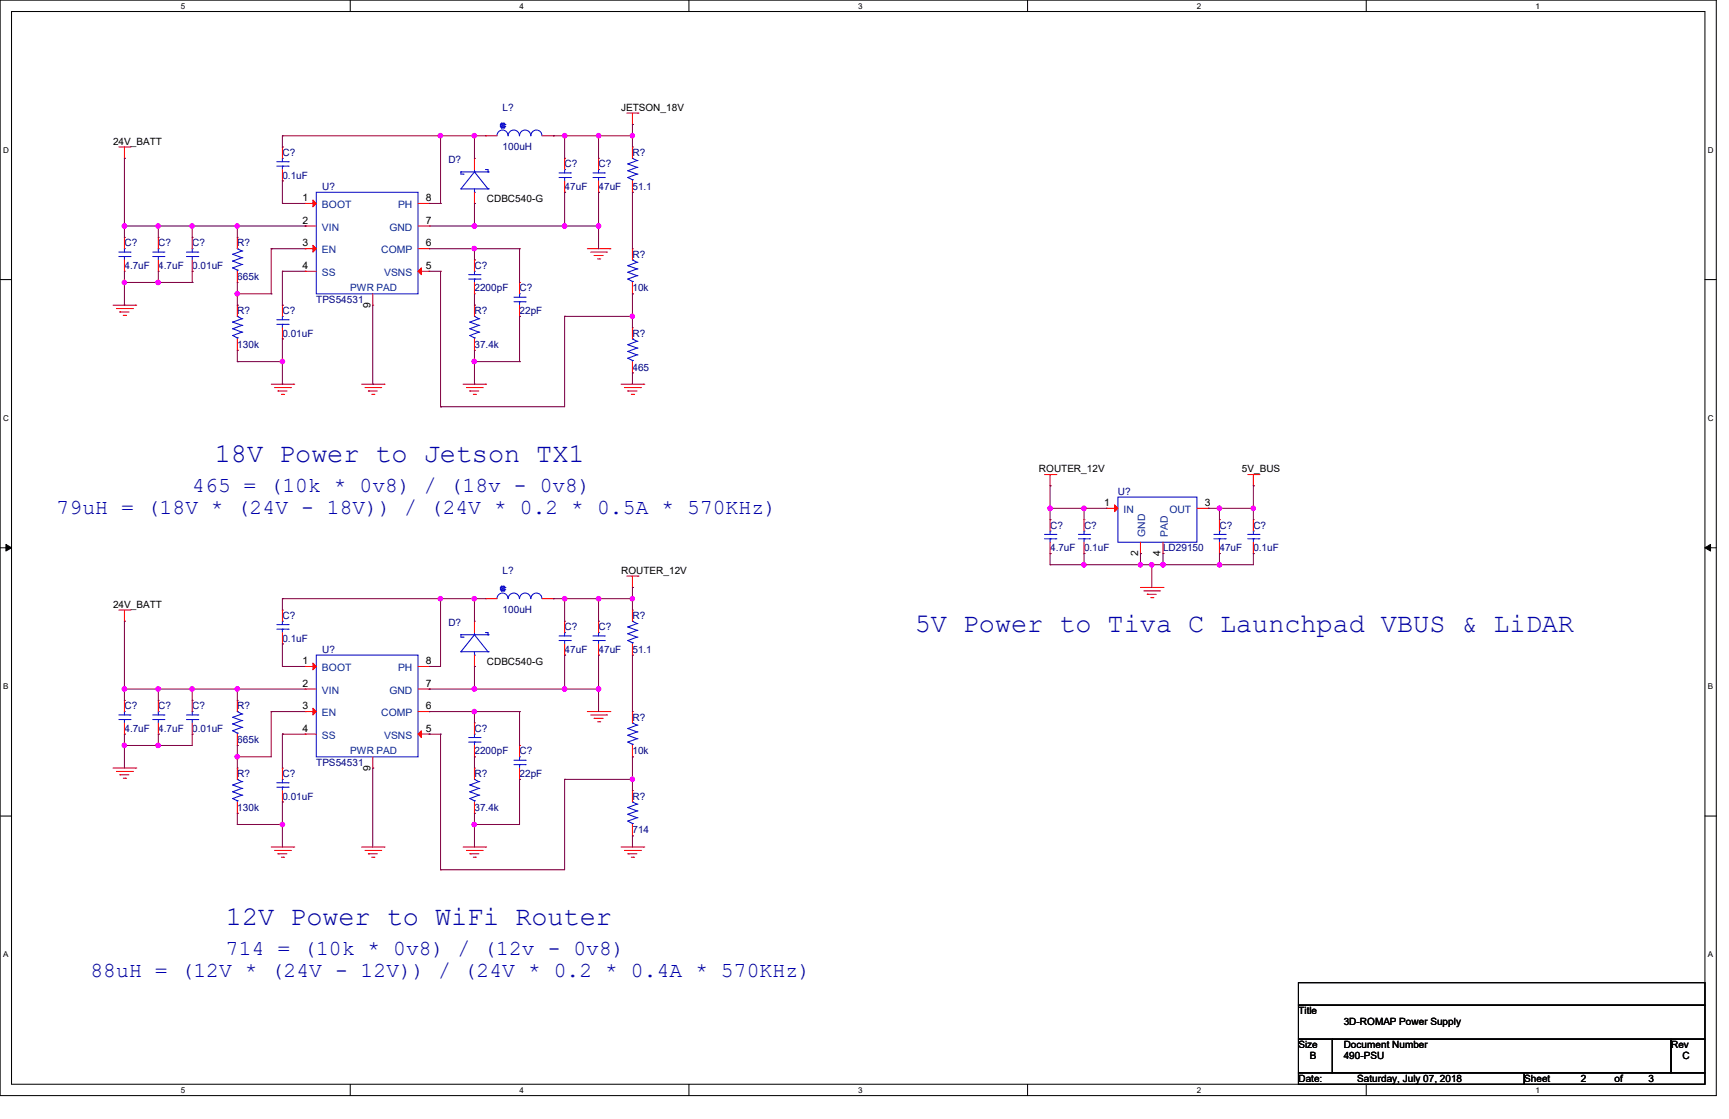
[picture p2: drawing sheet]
<svg xmlns="http://www.w3.org/2000/svg" width="432mm" height="279mm" viewBox="0 0 432 279" stroke-linecap="round" stroke-linejoin="round" font-family="sans-serif">
<path d="M0 0h428.6v273.6h-428.6zM2.9 2.9h422.9v267.8h-422.9z" fill="none" stroke="#000" stroke-width=".25"/>
<g fill="#fff">
<path d="M45.2 .4h1.1v2.2h-1.1z"/>
<path d="M45.2 271.1h1.1v2.2h-1.1z"/>
</g>
<path d="M87.5 0v2.9M87.5 270.7v2.9" fill="none" stroke="#000" stroke-width=".25"/>
<g fill="#fff">
<path d="M129.8 .4h1.1v2.2h-1.1z"/>
<path d="M129.8 271.1h1.1v2.2h-1.1z"/>
</g>
<path d="M172 0v2.9M172 270.7v2.9" fill="none" stroke="#000" stroke-width=".25"/>
<g fill="#fff">
<path d="M214.3 .4h1.1v2.2h-1.1z"/>
<path d="M214.3 271.1h1.1v2.2h-1.1z"/>
</g>
<path d="M256.6 0v2.9M256.6 270.7v2.9" fill="none" stroke="#000" stroke-width=".25"/>
<g fill="#fff">
<path d="M298.9 .4h1.1v2.2h-1.1z"/>
<path d="M298.9 271.1h1.1v2.2h-1.1z"/>
</g>
<path d="M341.2 0v2.9M341.2 270.7v2.9" fill="none" stroke="#000" stroke-width=".25"/>
<g fill="#fff">
<path d="M383.5 .4h1.1v2.2h-1.1z"/>
<path d="M383.5 271.1h1.1v2.2h-1.1z"/>
<path d="M.8 36.3h1.4v2.3h-1.4z"/>
<path d="M426.5 36.3h1.4v2.3h-1.4z"/>
<path d="M.8 103.3h1.4v2.2h-1.4z"/>
<path d="M426.5 103.3h1.4v2.2h-1.4z"/>
</g>
<path d="M0 69.8h2.9M425.8 69.8h2.8" fill="none" stroke="#000" stroke-width=".25"/>
<g fill="#fff">
<path d="M.8 170.2h1.3v2.3h-1.3z"/>
<path d="M426.5 170.2h1.3v2.3h-1.3z"/>
</g>
<path d="M0 136.8h2.9M425.8 136.8h2.8" fill="none" stroke="#000" stroke-width=".25"/>
<path d="M1.5 135.9l1.4 .9-1.4 .8zM425.8 136.8l1.4-.9v1.7z" fill="#000" stroke="#000" stroke-width=".25"/>
<g fill="#fff">
<path d="M.8 237.2h1.3v2.2h-1.3z"/>
<path d="M426.5 237.2h1.3v2.2h-1.3z"/>
</g>
<path d="M0 203.8h2.9M425.8 203.8h2.8M324.3 245.4h101.5v5.6h-101.5zM324.3 251h101.5v8.5h-101.5zM324.3 259.5h8.4v8.4h-8.4zM332.7 259.5h84.6v8.4h-84.6zM417.3 259.5h8.5v8.4h-8.5zM324.3 267.9h56.4v2.8h-56.4zM380.7 267.9h45.1v2.8h-45.1z" fill="none" stroke="#000" stroke-width=".25"/>
<g fill="none" stroke="#f00" stroke-width=".25">
<path d="M29.7 36.7h2.8M31.1 39.5h.1M31.1 36.7v2.8M32.5 36.7h.1M70.5 36.7h.1M70.5 36.7v2.8M118.5 39.5h.1M118.5 39.5v2.8M121.3 33.9h.1M121.3 33.9h2.8M135.4 33.9h2.8M138.2 33.9h.1"/>
<path d="M141 39.5h.1M141 39.5v2.8M149.5 39.5h.1M149.5 39.5v2.8M156.5 28.2h2.8M157.9 31.1h.1M157.9 36.7h.1M157.9 28.2v2.9M157.9 36.7v2.8M159.3 28.2h.1M31.1 59.3h.1M31.1 59.3v2.8"/>
<path d="M39.5 59.3h.1M39.5 59.3v2.8M48 59.3h.1M48 59.3v2.8M59.3 59.3h.1M59.3 59.3v2.8M70.5 45.2h.1M70.5 42.3v2.9M76.2 50.8h.1M76.2 56.4h.1M76.2 50.8h2.8M76.2 56.4h2.8"/>
<path d="M104.4 50.8h2.8M104.4 56.4h2.8M107.2 56.4h.1M107.2 50.8h.1M118.5 50.8h.1M118.5 48v2.8M141 48h.1M141 45.2v2.8M149.5 48h.1M149.5 45.2v2.8M157.9 48h.1M157.9 45.2v2.8"/>
<path d="M28.2 76.2h5.7M29.1 77h4M29.9 77.9h.1M29.9 77.9h2.3M30.8 78.7h.6M31.1 67.7h.1M31.1 64.9v2.8M31.4 78.7h.1M33.1 77h.1M33.9 76.2h.1M39.5 67.7h.1M39.5 64.9v2.8"/>
<path d="M48 67.7h.1M48 64.9v2.8M59.3 76.2h.1M59.3 70.5h.1M59.3 67.7v2.8M59.3 76.2v2.8M70.5 76.2h.1M70.5 76.2v2.8M76.2 62.1h.1M76.2 67.7h.1M76.2 62.1h2.8M76.2 67.7h2.8"/>
<path d="M93.1 76.2h.1M93.1 73.4v2.8M104.4 62.1h2.8M104.4 67.7h2.8M107.2 67.7h.1M107.2 62.1h.1M118.5 76.2h.1M118.5 73.4h.1M118.5 64.9h.1M118.5 64.9v2.8M118.5 70.5v2.9M118.5 76.2v2.8"/>
<path d="M129.8 79h.1M129.8 70.5h.1M129.8 70.5v2.9M129.8 76.2v2.8M146.7 62.1h5.6M147.5 62.9h4M148.4 63.8h.1M148.4 63.8h2.2M149.2 64.6h.6M149.8 64.6h.1M151.5 62.9h.1M152.3 62.1h.1"/>
<path d="M157.9 62.1h.1M157.9 73.4h.1M157.9 62.1v2.8M157.9 70.5v2.9M59.3 87.5h.1M59.3 84.6v2.9M67.7 95.9h5.7M68.6 96.8h3.9M69.4 97.6h.1M69.4 97.6h2.3M70.3 98.5h.5M70.5 84.6h.1"/>
<path d="M70.5 81.8v2.8M70.8 98.5h.1M72.5 96.8h.1M73.4 95.9h.1M90.3 95.9h5.6M91.1 96.8h4M92 97.6h.1M92 97.6h2.2M92.8 98.5h.6M93.4 98.5h.1M95.1 96.8h.1M95.9 95.9h.1"/>
<path d="M115.7 95.9h5.6M116.5 96.8h3.9M117.3 97.6h.1M117.3 97.6h2.3M118.2 98.5h.5M118.5 87.5h.1M118.5 84.6v2.9M118.7 98.5h.1M120.4 96.8h.1M121.3 95.9h.1M155.1 95.9h5.7M156 96.8h3.9"/>
<path d="M156.8 97.6h.1M156.8 97.6h2.3M157.6 98.5h.6M157.9 81.8h.1M157.9 93.1h.1M157.9 81.8v2.8M157.9 90.3v2.8M158.2 98.5h.1M159.9 96.8h.1M160.8 95.9h.1M260.9 118.5h2.8M262.3 118.5v2.8"/>
<path d="M263.7 118.5h.1M311.6 118.5h2.8M313 118.5v2.8M314.4 118.5h.1M262.3 121.3h.1M262.3 138.2h.1M262.3 129.8h.1M262.3 129.8v2.8M262.3 135.4v2.8M270.7 138.2h.1M270.7 129.8h.1M270.7 129.8v2.8"/>
<path d="M270.7 135.4v2.8M276.4 126.9h.1M276.4 126.9h2.8M284.8 138.2h.1M284.8 135.4v2.8M290.4 138.2h.1M290.4 135.4v2.8M298.9 126.9h2.9M301.8 126.9h.1M304.5 138.2h.1M304.5 129.8h.1M304.5 129.8v2.8"/>
<path d="M304.5 135.4v2.8M313 121.3h.1M313 138.2h.1M313 129.8h.1M313 129.8v2.8M313 135.4v2.8M29.7 152.3h2.8M31.1 155.1h.1M31.1 152.3v2.8M32.5 152.3h.1M70.5 152.3h.1M70.5 152.3v2.8"/>
<path d="M70.5 157.9v2.9M118.5 155.1h.1M118.5 155.1v2.8M121.3 149.5h.1M121.3 149.5h2.8M135.4 149.5h2.8M138.2 149.5h.1M141 155.1h.1M141 155.1v2.8M149.5 155.1h.1M149.5 155.1v2.8M156.5 143.8h2.8"/>
<path d="M157.9 146.7h.1M157.9 152.3h.1M157.9 143.8v2.9M157.9 152.3v2.8M159.3 143.8h.1M284.8 146.7h5.6M285.7 147.5h3.9M286.5 148.4h.1M286.5 148.4h2.3M287.4 149.2h.5M287.9 149.2h.1M289.6 147.5h.1"/>
<path d="M290.4 146.7h.1M31.1 174.9h.1M31.1 174.9v2.8M39.5 174.9h.1M39.5 174.9v2.8M48 174.9h.1M48 174.9v2.8M59.3 174.9h.1M59.3 174.9v2.8M70.5 160.8h.1M76.2 166.4h.1M76.2 172h.1"/>
<path d="M76.2 177.7h.1M76.2 177.7h2.8M76.2 166.4h2.8M76.2 172h2.8M104.4 177.7h2.8M104.4 166.4h2.8M104.4 172h2.8M107.2 177.7h.1M107.2 172h.1M107.2 166.4h.1M118.5 166.4h.1M118.5 163.6v2.8"/>
<path d="M141 163.6h.1M141 160.8v2.8M146.7 177.7h5.6M147.5 178.5h4M148.4 179.4h.1M148.4 179.4h2.2M149.5 163.6h.1M149.5 160.8v2.8M151.5 178.5h.1M152.3 177.7h.1M157.9 177.7h.1M157.9 163.6h.1"/>
<path d="M157.9 160.8v2.8M157.9 177.7v2.8M28.2 191.8h5.7M29.1 192.6h4M29.9 193.5h.1M29.9 193.5h2.3M30.8 194.3h.6M31.1 183.3h.1M31.1 180.5v2.8M31.4 194.3h.1M33.1 192.6h.1M33.9 191.8h.1"/>
<path d="M39.5 183.3h.1M39.5 180.5v2.8M48 183.3h.1M48 180.5v2.8M59.3 186.1h.1M59.3 191.8h.1M59.3 183.3v2.8M59.3 191.8v2.8M70.5 191.8h.1M70.5 191.8v2.8M70.5 197.4v2.8M76.2 183.3h.1"/>
<path d="M76.2 183.3h2.8M93.1 191.8h.1M93.1 189v2.8M104.4 183.3h2.8M107.2 183.3h.1M118.5 189h.1M118.5 180.5h.1M118.5 191.8h.1M118.5 180.5v2.8M118.5 186.1v2.9M118.5 191.8v2.8M129.8 194.6h.1"/>
<path d="M129.8 186.1h.1M129.8 186.1v2.9M129.8 191.8v2.8M149.2 180.2h.6M149.8 180.2h.1M157.9 189h.1M157.9 197.4h.1M157.9 186.1v2.9M157.9 197.4v2.8M59.3 203.1h.1M59.3 200.2v2.9M67.7 211.5h5.7"/>
<path d="M68.6 212.3h3.9M69.4 213.2h.1M69.4 213.2h2.3M70.3 214h.5M70.5 200.2h.1M70.8 214h.1M72.5 212.3h.1M73.4 211.5h.1M90.3 211.5h5.6M91.1 212.3h4M92 213.2h.1M92 213.2h2.2"/>
<path d="M92.8 214h.6M93.4 214h.1M95.1 212.3h.1M95.9 211.5h.1M115.7 211.5h5.6M116.5 212.3h3.9M117.3 213.2h.1M117.3 213.2h2.3M118.2 214h.5M118.5 203.1h.1M118.5 200.2v2.9M118.7 214h.1"/>
<path d="M120.4 212.3h.1M121.3 211.5h.1M155.1 211.5h5.7M156 212.3h3.9M156.8 213.2h.1M156.8 213.2h2.3M157.6 214h.6M157.9 208.7h.1M157.9 205.9v2.8M158.2 214h.1M159.9 212.3h.1M160.8 211.5h.1"/>
</g>
<g fill="none" stroke="#00f" stroke-width=".25">
<path d="M70.5 39.5h.1M70.5 39.5v.9M124.1 33.9a1.38 1.38 0 0 1 1.4-1.4 1.38 1.38 0 0 1 1.4 1.4M125 31.6h.1M125 31.1h.1M125 31.6l.2 .3M125 31.1v.5M125 31.1l1.1 .5M125.2 30.8h.1M125.2 31.9h.1M125.2 30.8l-.2 .3M125.2 30.8h.6"/>
<path d="M125.2 30.8l.6 1.1M125.2 31.9h.6M125.8 30.8h.1M125.8 31.9h.1M125.8 30.8l-.6 1.1M125.8 30.8l.3 .3M126.1 31.1h.1M126.1 31.6h.1M126.1 31.1l-1.1 .5M126.1 31.1v.5M126.1 31.6l-.3 .3M126.9 33.9a1.42 1.42 0 0 1 1.4-1.4 1.42 1.42 0 0 1 1.5 1.4 1.4 1.4 0 0 1 1.3-1.4 1.4 1.4 0 0 1 1.4 1.4"/>
<path d="M132.6 33.9a1.38 1.38 0 0 1 1.4-1.4 1.38 1.38 0 0 1 1.3 1.4M157.9 39.5h.1M157.9 39.5l1.2 .6M69.1 41.5h2.9M69.1 40.4h2.9M70.5 41.5h.1M70.5 41.5v.8M72 41.5h.1M72 40.4h.1M79 48h25.4v25.4h-25.4zM115.1 47.2h.1M115.1 42.9h.1"/>
<path d="M115.1 42.9h6.8M115.1 42.9v.6h.6M115.1 47.2h6.8M115.7 43.5h.1M118.5 42.9h.1M118.5 48h.1M118.5 42.9l-3.4 4.3M118.5 42.3v.6M118.5 47.2v.8M118.5 42.9l3.4 4.3M121.3 42.3h.1M121.3 42.3h.6v.6"/>
<path d="M121.9 42.9h.1M121.9 47.2h.1M139.6 44.3h2.9M139.6 43.2h2.9M141 42.3h.1M141 44.3h.1M141 42.3v.9M141 44.3v.9M142.5 44.3h.1M142.5 43.2h.1M148.1 44.3h2.8M148.1 43.2h2.8"/>
<path d="M149.5 42.3h.1M149.5 44.3h.1M149.5 42.3v.9M149.5 44.3v.9M150.9 44.3h.1M150.9 43.2h.1M156.8 44.3h.1M156.8 42.6h.1M156.8 40.9h.1M156.8 44.3l1.1 .6M156.8 42.6l2.3 .9M156.8 40.9l2.3 .9"/>
<path d="M157.9 44.9h.1M157.9 44.9v.3M159.1 43.5h.1M159.1 41.8h.1M159.1 40.1h.1M159.1 43.5l-2.3 .8M159.1 41.8l-2.3 .8M159.1 40.1l-2.3 .8M29.7 64.1h2.8M29.7 62.9h2.8M31.1 62.1h.1M31.1 64.1h.1"/>
<path d="M31.1 62.1v.8M31.1 64.1v.8M32.5 64.1h.1M32.5 62.9h.1M38.1 64.1h2.8M38.1 62.9h2.8M39.5 62.1h.1M39.5 64.1h.1M39.5 62.1v.8M39.5 64.1v.8M40.9 64.1h.1M40.9 62.9h.1"/>
<path d="M46.6 64.1h2.8M46.6 62.9h2.8M48 62.1h.1M48 64.1h.1M48 62.1v.8M48 64.1v.8M49.4 64.1h.1M49.4 62.9h.1M58.1 66.9h.1M58.1 65.2h.1M58.1 63.5h.1M58.1 66.9l1.2 .5"/>
<path d="M58.1 65.2l2.3 .8M58.1 63.5l2.3 .8M59.3 79h.1M59.3 62.1h.1M59.3 67.4h.1M59.3 79l1.1 .6M59.3 67.4v.3M59.3 62.1l1.1 .6M60.4 79.6h.1M60.4 66h.1M60.4 64.3h.1M60.4 62.7h.1"/>
<path d="M60.4 79.6l-2.3 .8M60.4 66l-2.3 .9M60.4 64.3l-2.3 .9M60.4 62.7l-2.3 .8M69.1 79.8h2.9M70.5 79h.1M70.5 79v.8M72 79.8h.1M117.1 69.7h2.8M117.1 68.6h2.8M118.5 79h.1M118.5 67.7h.1"/>
<path d="M118.5 69.7h.1M118.5 67.7v.9M118.5 69.7v.8M118.5 79l1.1 .6M119.6 79.6h.1M119.6 79.6l-2.3 .8M119.9 69.7h.1M119.9 68.6h.1M128.4 75.4h2.7M128.4 74.2h2.7M129.8 73.4h.1M129.8 75.4h.1"/>
<path d="M129.8 73.4v.8M129.8 75.4v.8M131.1 75.4h.1M131.1 74.2h.1M156.8 69.7h.1M156.8 68h.1M156.8 66.3h.1M156.8 69.7l1.1 .6M156.8 68l2.3 .8M156.8 66.3l2.3 .8M157.9 64.9h.1M157.9 70.3h.1"/>
<path d="M157.9 70.3v.2M157.9 64.9l1.2 .6M159.1 68.8h.1M159.1 67.1h.1M159.1 65.5h.1M159.1 68.8l-2.3 .9M159.1 67.1l-2.3 .9M159.1 65.5l-2.3 .8M58.1 83.8h.1M58.1 82.1h.1M58.1 80.4h.1M58.1 83.8l1.2 .6"/>
<path d="M58.1 82.1l2.3 .8M58.1 80.4l2.3 .8M59.3 84.4h.1M59.3 84.4v.2M60.4 82.9h.1M60.4 81.2h.1M60.4 82.9l-2.3 .9M60.4 81.2l-2.3 .9M69.1 81h2.9M70.5 81h.1M70.5 81v.8M72 81h.1"/>
<path d="M117.3 83.8h.1M117.3 82.1h.1M117.3 80.4h.1M117.3 83.8l1.2 .6M117.3 82.1l2.3 .8M117.3 80.4l2.3 .8M118.5 84.4h.1M118.5 84.4v.2M119.6 82.9h.1M119.6 81.2h.1M119.6 82.9l-2.3 .9M119.6 81.2l-2.3 .9"/>
<path d="M156.8 89.5h.1M156.8 87.8h.1M156.8 86.1h.1M156.8 89.5l1.1 .5M156.8 87.8l2.3 .8M156.8 86.1l2.3 .8M157.9 84.6h.1M157.9 90h.1M157.9 90v.3M157.9 84.6l1.2 .6M159.1 88.6h.1M159.1 86.9h.1"/>
<path d="M159.1 85.2h.1M159.1 88.6l-2.3 .9M159.1 86.9l-2.3 .9M159.1 85.2l-2.3 .9M260.9 134.5h2.8M260.9 133.4h2.8M262.3 132.6h.1M262.3 134.5h.1M262.3 132.6v.8M262.3 134.5v.9M263.7 134.5h.1M263.7 133.4h.1"/>
<path d="M269.3 134.5h2.8M269.3 133.4h2.8M270.7 132.6h.1M270.7 134.5h.1M270.7 132.6v.8M270.7 134.5v.9M272.1 134.5h.1M272.1 133.4h.1M279.2 124.1h19.7v11.3h-19.7zM303.1 134.5h2.9M303.1 133.4h2.9M304.5 132.6h.1"/>
<path d="M304.5 134.5h.1M304.5 132.6v.8M304.5 134.5v.9M306 134.5h.1M306 133.4h.1M311.6 134.5h2.8M311.6 133.4h2.8M313 132.6h.1M313 134.5h.1M313 132.6v.8M313 134.5v.9M314.4 134.5h.1"/>
<path d="M314.4 133.4h.1M69.1 157.1h2.9M69.1 156h2.9M70.5 155.1h.1M70.5 157.1h.1M70.5 155.1v.9M70.5 157.1v.8M72 157.1h.1M72 156h.1M115.1 158.5h.1M115.1 158.5v.6h.6M115.1 158.5h6.8"/>
<path d="M115.7 159.1h.1M118.5 158.5h.1M118.5 157.9v.6M118.5 158.5l-3.4 4.2M118.5 158.5l3.4 4.2M121.3 157.9h.1M121.3 157.9h.6v.6M121.9 158.5h.1M124.1 149.5a1.38 1.38 0 0 1 1.4-1.4 1.38 1.38 0 0 1 1.4 1.4M125 147.2h.1M125 146.7h.1M125 146.7v.5"/>
<path d="M125 147.2l.2 .3M125 146.7l1.1 .5M125.2 146.4h.1M125.2 147.5h.1M125.2 146.4l-.2 .3M125.2 146.4h.6M125.2 146.4l.6 1.1M125.2 147.5h.6M125.8 146.4h.1M125.8 147.5h.1M125.8 146.4l-.6 1.1M125.8 146.4l.3 .3"/>
<path d="M126.1 146.7h.1M126.1 147.2h.1M126.1 146.7v.5M126.1 146.7l-1.1 .5M126.1 147.2l-.3 .3M126.9 149.5a1.42 1.42 0 0 1 1.4-1.4 1.42 1.42 0 0 1 1.5 1.4 1.4 1.4 0 0 1 1.3-1.4 1.4 1.4 0 0 1 1.4 1.4M132.6 149.5a1.38 1.38 0 0 1 1.4-1.4 1.38 1.38 0 0 1 1.3 1.4M139.6 159.9h2.9M139.6 158.8h2.9M141 157.9h.1M141 159.9h.1M141 157.9v.9"/>
<path d="M141 159.9v.9M142.5 159.9h.1M142.5 158.8h.1M148.1 159.9h2.8M148.1 158.8h2.8M149.5 157.9h.1M149.5 159.9h.1M149.5 157.9v.9M149.5 159.9v.9M150.9 159.9h.1M150.9 158.8h.1M156.8 159.9h.1"/>
<path d="M156.8 158.2h.1M156.8 156.5h.1M156.8 159.9l1.1 .6M156.8 158.2l2.3 .9M156.8 156.5l2.3 .9M157.9 155.1h.1M157.9 155.1l1.2 .6M159.1 159.1h.1M159.1 157.4h.1M159.1 155.7h.1M159.1 159.1l-2.3 .8M159.1 157.4l-2.3 .8"/>
<path d="M159.1 155.7l-2.3 .8M29.7 179.7h2.8M29.7 178.5h2.8M31.1 177.7h.1M31.1 179.7h.1M31.1 177.7v.8M31.1 179.7v.8M32.5 179.7h.1M32.5 178.5h.1M38.1 179.7h2.8M38.1 178.5h2.8M39.5 177.7h.1"/>
<path d="M39.5 179.7h.1M39.5 177.7v.8M39.5 179.7v.8M40.9 179.7h.1M40.9 178.5h.1M46.6 179.7h2.8M46.6 178.5h2.8M48 177.7h.1M48 179.7h.1M48 177.7v.8M48 179.7v.8M49.4 179.7h.1"/>
<path d="M49.4 178.5h.1M58.1 179.1h.1M58.1 179.1l2.3 .8M59.3 177.7h.1M59.3 177.7l1.1 .6M60.4 179.9h.1M60.4 178.3h.1M60.4 179.9l-2.3 .9M60.4 178.3l-2.3 .8M79 163.6h25.4v25.4h-25.4zM115.1 162.7h.1M115.1 162.7h6.8"/>
<path d="M118.5 163.6h.1M118.5 162.7v.9M121.9 162.7h.1M157.9 160.5h.1M157.9 160.5v.3M58.1 182.5h.1M58.1 180.8h.1M58.1 199.4h.1M58.1 197.7h.1M58.1 196h.1M58.1 182.5l1.2 .5M58.1 180.8l2.3 .8"/>
<path d="M58.1 199.4l1.2 .5M58.1 197.7l2.3 .8M58.1 196l2.3 .8M59.3 183h.1M59.3 194.6h.1M59.3 199.9h.1M59.3 183v.3M59.3 199.9v.3M59.3 194.6l1.1 .6M60.4 181.6h.1M60.4 198.5h.1M60.4 196.8h.1"/>
<path d="M60.4 195.2h.1M60.4 181.6l-2.3 .9M60.4 198.5l-2.3 .9M60.4 196.8l-2.3 .9M60.4 195.2l-2.3 .8M69.1 196.6h2.9M69.1 195.5h2.9M70.5 194.6h.1M70.5 196.6h.1M70.5 194.6v.9M70.5 196.6v.8M72 196.6h.1"/>
<path d="M72 195.5h.1M117.1 185.3h2.8M117.1 184.1h2.8M117.3 199.4h.1M117.3 197.7h.1M117.3 196h.1M117.3 199.4l1.2 .5M117.3 197.7l2.3 .8M117.3 196l2.3 .8M118.5 183.3h.1M118.5 185.3h.1M118.5 194.6h.1"/>
<path d="M118.5 199.9h.1M118.5 183.3v.8M118.5 185.3v.8M118.5 199.9v.3M118.5 194.6l1.1 .6M119.6 198.5h.1M119.6 196.8h.1M119.6 195.2h.1M119.6 198.5l-2.3 .9M119.6 196.8l-2.3 .9M119.6 195.2l-2.3 .8M119.9 185.3h.1"/>
<path d="M119.9 184.1h.1M128.4 190.9h2.7M128.4 189.8h2.7M129.8 189h.1M129.8 190.9h.1M129.8 189v.8M129.8 190.9v.9M131.1 190.9h.1M131.1 189.8h.1M156.8 185.3h.1M156.8 183.6h.1M156.8 181.9h.1"/>
<path d="M156.8 185.3l1.1 .5M156.8 183.6l2.3 .8M156.8 181.9l2.3 .9M157.9 180.5h.1M157.9 185.8h.1M157.9 180.5l1.2 .6M157.9 185.8v.3M159.1 184.4h.1M159.1 182.8h.1M159.1 181.1h.1M159.1 184.4l-2.3 .9M159.1 182.8l-2.3 .8"/>
<path d="M159.1 181.1l-2.3 .8M156.8 205h.1M156.8 203.3h.1M156.8 201.6h.1M156.8 205l1.1 .6M156.8 203.3l2.3 .9M156.8 201.6l2.3 .9M157.9 200.2h.1M157.9 205.6h.1M157.9 205.6v.3M157.9 200.2l1.2 .6M159.1 204.2h.1"/>
<path d="M159.1 202.5h.1M159.1 200.8h.1M159.1 204.2l-2.3 .8M159.1 202.5l-2.3 .8M159.1 200.8l-2.3 .8"/>
</g>
<g fill="#f00" stroke="#f00" stroke-width=".25">
<path d="M78.1 165.6l.9 .8-.9 .9z"/>
<path d="M78.1 176.8l.9 .9-.9 .8z"/>
<path d="M104.4 183.3l.8-.8v1.6z"/>
<path d="M278.3 126.1l.9 .8-.9 .9z"/>
<path d="M78.1 50l.9 .8-.9 .8z"/>
<path d="M78.1 61.3l.9 .8-.9 .8z"/>
<path d="M104.4 67.7l.8-.8v1.7z"/>
</g>
<g fill="none" stroke="#800040" stroke-width=".25">
<path d="M31.1 39.5h.1M31.1 39.5v19.8M70.5 33.9h.1M70.5 36.7h.1M70.5 33.9h50.8M70.5 33.9v2.8M110 33.9h.1M110 33.9v16.9M118.5 33.9h.1M118.5 33.9v5.6M138.2 33.9h.1M138.2 33.9h19.7"/>
<path d="M141 33.9h.1M141 33.9v5.6M149.5 33.9h.1M149.5 33.9v5.6M157.9 31.1h.1M157.9 33.9h.1M157.9 31.1v5.6M31.1 56.4h.1M31.1 56.4h45.1M39.5 56.4h.1M39.5 56.4v2.9M48 56.4h.1"/>
<path d="M48 56.4v2.9M59.3 56.4h.1M59.3 56.4v2.9M70.5 50.8h.1M70.5 45.2h.1M70.5 50.8h5.7M70.5 45.2v5.6M76.2 56.4h.1M107.2 56.4h42.3M107.2 50.8h2.8M110 50.8h.1M118.5 56.4h.1"/>
<path d="M118.5 50.8h.1M118.5 50.8v5.6M141 48h.1M141 56.4h.1M141 48v8.4M149.5 56.4h.1M149.5 48h.1M149.5 48v14.1M157.9 48h.1M157.9 48v14.1M31.1 70.5h.1M31.1 76.2h.1"/>
<path d="M31.1 67.7v8.5M31.1 70.5h16.9M39.5 70.5h.1M39.5 67.7v2.8M48 67.7h.1M48 70.5h.1M48 67.7v2.8M59.3 73.4h.1M59.3 76.2h.1M59.3 70.5v5.7M59.3 73.4h8.4M67.7 73.4h.1"/>
<path d="M67.7 62.1h.1M67.7 62.1v11.3M67.7 62.1h8.5M70.5 67.7h.1M70.5 76.2h.1M70.5 67.7v8.5M70.5 67.7h5.7M93.1 76.2v19.7M107.2 62.1h22.6M107.2 67.7h2.8M110 67.7h.1M110 67.7v33.9"/>
<path d="M118.5 62.1h.1M118.5 64.9h.1M118.5 76.2h.1M118.5 62.1v2.8M118.5 73.4v2.8M129.8 62.1h.1M129.8 79h.1M129.8 62.1v8.4M129.8 79v11.3M141 79h.1M141 79v22.6h-31M141 79h16.9"/>
<path d="M157.9 73.4h.1M157.9 79h.1M157.9 73.4v8.4M59.3 90.3h.1M59.3 87.5h.1M59.3 87.5v2.8M59.3 90.3h11.2M70.5 84.6h.1M70.5 95.9h.1M70.5 84.6v11.3M93.1 95.9h.1M118.5 90.3h.1"/>
<path d="M118.5 95.9h.1M118.5 87.5v8.4M118.5 90.3h11.3M129.8 90.3h.1M157.9 93.1h.1M157.9 93.1v2.8M110 101.6h.1M262.3 121.3h.1M262.3 126.9h.1M262.3 138.2h.1M262.3 121.3v8.5M262.3 138.2v2.8"/>
<path d="M262.3 126.9h14.1M270.7 126.9h.1M270.7 138.2h.1M270.7 126.9v2.9M270.7 138.2v2.8M284.8 138.2h.1M284.8 138.2v2.8M290.4 138.2h.1M290.4 138.2v2.8M301.8 126.9h.1M301.8 126.9h11.2M304.5 126.9h.1"/>
<path d="M304.5 138.2h.1M304.5 126.9v2.9M304.5 138.2v2.8M313 121.3h.1M313 126.9h.1M313 138.2h.1M313 121.3v8.5M313 138.2v2.8h-50.7M31.1 155.1h.1M31.1 155.1v19.8M70.5 149.5h.1M70.5 149.5v2.8"/>
<path d="M70.5 149.5h50.8M110 149.5h.1M110 149.5v16.9h-2.8M118.5 149.5h.1M118.5 149.5v5.6M138.2 149.5h.1M138.2 149.5h19.7M141 149.5h.1M141 149.5v5.6M149.5 149.5h.1M149.5 149.5v5.6M157.9 146.7h.1"/>
<path d="M157.9 149.5h.1M157.9 146.7v5.6M262.3 141h.1M270.7 141h.1M284.8 141h.1M287.7 141h.1M287.7 141v5.7M290.4 141h.1M304.5 141h.1M31.1 172h.1M31.1 172h45.1M39.5 172h.1"/>
<path d="M39.5 172v2.9M48 172h.1M48 172v2.9M59.3 172h.1M59.3 172v2.9M67.7 177.7h.1M67.7 177.7v11.3h-8.4M67.7 177.7h8.5M70.5 160.8h.1M70.5 166.4h.1M70.5 160.8v5.6M70.5 166.4h5.7"/>
<path d="M107.2 166.4h.1M107.2 172h.1M107.2 177.7h.1M107.2 172h42.3M107.2 177.7h22.6M118.5 166.4h.1M118.5 172h.1M118.5 177.7h.1M118.5 166.4v5.6M118.5 177.7v2.8M129.8 177.7h.1M129.8 177.7v8.4"/>
<path d="M141 163.6h.1M141 172h.1M141 163.6v8.4M149.5 163.6h.1M149.5 172h.1M149.5 163.6v14.1M157.9 163.6h.1M157.9 163.6v14.1M31.1 183.3h.1M31.1 186.1h.1M31.1 183.3v8.5M39.5 183.3h.1"/>
<path d="M39.5 186.1h.1M39.5 183.3v2.8M48 183.3h.1M48 183.3v2.8h-16.9M59.3 186.1h.1M59.3 189h.1M59.3 186.1v5.7M70.5 183.3h.1M70.5 183.3v8.5M70.5 183.3h5.7M93.1 191.8h.1M93.1 191.8v19.7"/>
<path d="M107.2 183.3h.1M107.2 183.3h2.8M110 183.3h.1M110 183.3v33.9M118.5 189h.1M118.5 189v2.8M129.8 194.6h.1M129.8 194.6v11.3h-11.3M141 194.6h.1M141 194.6v22.6h-31M141 194.6h16.9M157.9 189h.1"/>
<path d="M157.9 194.6h.1M157.9 189v8.4M59.3 203.1h.1M59.3 205.9h.1M59.3 203.1v2.8M59.3 205.9h11.2M70.5 200.2h.1M70.5 205.9h.1M70.5 200.2v11.3M110 217.2h.1M118.5 203.1h.1M118.5 205.9h.1"/>
<path d="M118.5 203.1v8.4M157.9 208.7h.1M157.9 208.7v2.8"/>
</g>
<g fill="#f0f" stroke="#f0f" stroke-width=".25">
<circle cx="118.4" cy="56.4" r=".55"/>
<circle cx="110" cy="33.9" r=".55"/>
<circle cx="39.5" cy="56.4" r=".55"/>
<circle cx="48" cy="56.4" r=".55"/>
<circle cx="59.2" cy="56.4" r=".54"/>
<circle cx="31" cy="56.4" r=".54"/>
<circle cx="39.5" cy="70.5" r=".55"/>
<circle cx="31" cy="70.5" r=".54"/>
<circle cx="118.4" cy="33.9" r=".55"/>
<circle cx="59.2" cy="73.3" r=".54"/>
<circle cx="70.5" cy="90.3" r=".55"/>
<circle cx="141" cy="56.4" r=".55"/>
<circle cx="118.4" cy="62.1" r=".55"/>
<circle cx="118.4" cy="90.3" r=".55"/>
<circle cx="141" cy="33.9" r=".55"/>
<circle cx="149.5" cy="33.9" r=".55"/>
<circle cx="149.5" cy="56.4" r=".55"/>
<circle cx="157.9" cy="33.9" r=".54"/>
<circle cx="157.9" cy="79" r=".54"/>
<circle cx="157.9" cy="149.5" r=".54"/>
<circle cx="110" cy="149.5" r=".55"/>
<circle cx="118.4" cy="149.5" r=".55"/>
<circle cx="141" cy="149.5" r=".55"/>
<circle cx="149.5" cy="149.5" r=".55"/>
<circle cx="141" cy="172" r=".55"/>
<circle cx="31" cy="172" r=".54"/>
<circle cx="39.5" cy="172" r=".55"/>
<circle cx="59.2" cy="172" r=".54"/>
<circle cx="48" cy="172" r=".55"/>
<circle cx="118.4" cy="172" r=".55"/>
<circle cx="149.5" cy="172" r=".55"/>
<circle cx="118.4" cy="177.7" r=".55"/>
<circle cx="39.5" cy="186.1" r=".55"/>
<circle cx="31" cy="186.1" r=".54"/>
<circle cx="59.2" cy="188.9" r=".54"/>
<circle cx="157.9" cy="194.6" r=".54"/>
<circle cx="70.5" cy="205.9" r=".55"/>
<circle cx="118.4" cy="205.9" r=".55"/>
<circle cx="270.7" cy="126.9" r=".54"/>
<circle cx="262.3" cy="126.9" r=".55"/>
<circle cx="313" cy="126.9" r=".54"/>
<circle cx="304.5" cy="126.9" r=".55"/>
<circle cx="270.7" cy="141" r=".54"/>
<circle cx="284.8" cy="141" r=".54"/>
<circle cx="290.4" cy="141" r=".55"/>
<circle cx="304.5" cy="141" r=".55"/>
<circle cx="287.6" cy="141" r=".55"/>
</g>
<g font-size="6.7" fill="#0000a0">
<text x="53.6" y="115.4">18V Power to Jetson TX1</text>
<text x="228.4" y="157.7">5V Power to Tiva C Launchpad VBUS &amp; LiDAR</text>
<text x="56.4" y="231">12V Power to WiFi Router</text>
</g>
<g font-size="5.3" fill="#0000a0">
<text x="48" y="122.8">465 = (10k * 0v8) / (18v - 0v8)</text>
<text x="14.1" y="128.4">79uH = (18V * (24V - 18V)) / (24V * 0.2 * 0.5A * 570KHz)</text>
<text x="56.4" y="238.3">714 = (10k * 0v8) / (12v - 0v8)</text>
<text x="22.6" y="244">88uH = (12V * (24V - 12V)) / (24V * 0.2 * 0.4A * 570KHz)</text>
</g>
<g font-size="2.5" fill="#000080">
<text x="125.5" y="27.7">L?</text>
<text x="70.5" y="38.9">C?</text>
<text x="112" y="40.6">D?</text>
<text x="125.5" y="37.5">100uH</text>
<text x="141" y="41.8">C?</text>
<text x="149.5" y="41.8">C?</text>
<text x="157.9" y="38.9">R?</text>
<text x="70.5" y="44.6">0.1uF</text>
<text x="80.4" y="47.4">U?</text>
<text x="141" y="47.4">47uF</text>
<text x="149.5" y="47.4">47uF</text>
<text x="157.9" y="47.4">51.1</text>
<text x="31.1" y="61.5">C?</text>
<text x="39.5" y="61.5">C?</text>
<text x="48" y="61.5">C?</text>
<text x="59.3" y="61.5">R?</text>
<text x="157.9" y="64.3">R?</text>
<text x="31.1" y="67.1">4.7uF</text>
<text x="39.5" y="67.1">4.7uF</text>
<text x="48" y="67.1">0.01uF</text>
<text x="59.3" y="70">665k</text>
<text x="118.5" y="67.1">C?</text>
<text x="79" y="75.6">TPS54531</text>
<text x="118.5" y="72.8">2200pF</text>
<text x="129.8" y="72.8">C?</text>
<text x="157.9" y="72.8">10k</text>
<text x="59.3" y="78.4">R?</text>
<text x="70.5" y="78.4">C?</text>
<text x="118.5" y="78.4">R?</text>
<text x="129.8" y="78.4">22pF</text>
<text x="59.3" y="86.9">130k</text>
<text x="70.5" y="84.1">0.01uF</text>
<text x="118.5" y="86.9">37.4k</text>
<text x="157.9" y="84.1">R?</text>
<text x="157.9" y="92.5">465</text>
<text x="279.2" y="123.5">U?</text>
<text x="262.3" y="132">C?</text>
<text x="270.7" y="132">C?</text>
<text x="304.5" y="132">C?</text>
<text x="313" y="132">C?</text>
<text x="262.3" y="137.6">4.7uF</text>
<text x="270.7" y="137.6">0.1uF</text>
<text x="290.4" y="137.6">LD29150</text>
<text x="304.5" y="137.6">47uF</text>
<text x="313" y="137.6">0.1uF</text>
<text x="125.5" y="143.3">L?</text>
<text x="70.5" y="154.6">C?</text>
<text x="125.5" y="153.2">100uH</text>
<text x="157.9" y="154.6">R?</text>
<text x="70.5" y="160.2">0.1uF</text>
<text x="112" y="156.3">D?</text>
<text x="141" y="157.4">C?</text>
<text x="149.5" y="157.4">C?</text>
<text x="80.4" y="163">U?</text>
<text x="141" y="163">47uF</text>
<text x="149.5" y="163">47uF</text>
<text x="157.9" y="163">51.1</text>
<text x="31.1" y="177.1">C?</text>
<text x="39.5" y="177.1">C?</text>
<text x="48" y="177.1">C?</text>
<text x="59.3" y="177.1">R?</text>
<text x="157.9" y="179.9">R?</text>
<text x="31.1" y="182.8">4.7uF</text>
<text x="39.5" y="182.8">4.7uF</text>
<text x="48" y="182.8">0.01uF</text>
<text x="59.3" y="185.5">665k</text>
<text x="118.5" y="182.8">C?</text>
<text x="79" y="191.2">TPS54531</text>
<text x="118.5" y="188.4">2200pF</text>
<text x="129.8" y="188.4">C?</text>
<text x="157.9" y="188.4">10k</text>
<text x="59.3" y="194">R?</text>
<text x="70.5" y="194">C?</text>
<text x="118.5" y="194">R?</text>
<text x="129.8" y="194">22pF</text>
<text x="59.3" y="202.5">130k</text>
<text x="70.5" y="199.6">0.01uF</text>
<text x="118.5" y="202.5">37.4k</text>
<text x="157.9" y="199.6">R?</text>
<text x="157.9" y="208.1">714</text>
</g>
<g font-size="2.5">
<text x="155.1" y="27.7">JETSON_18V</text>
<text x="28.2" y="36.2">24V_BATT</text>
<text x="75.6" y="50.2">1</text>
<text x="106.4" y="50.2">8</text>
<text x="121.6" y="50.5">CDBC540-G</text>
<text x="75.6" y="55.8">2</text>
<text x="106.4" y="55.8">7</text>
<text x="75.6" y="61.5">3</text>
<text x="106.4" y="61.5">6</text>
<text x="75.6" y="67.1">4</text>
<text x="106.4" y="67.1">5</text>
<text x="92.5" y="76.8" transform="rotate(-90 92.5 76.8)">9</text>
<text x="259.5" y="117.9">ROUTER_12V</text>
<text x="310.2" y="117.9">5V_BUS</text>
<text x="275.8" y="126.3">1</text>
<text x="300.9" y="126.3">3</text>
<text x="155.1" y="143.3">ROUTER_12V</text>
<text x="284.2" y="138.8" transform="rotate(-90 284.2 138.8)">2</text>
<text x="289.9" y="138.8" transform="rotate(-90 289.9 138.8)">4</text>
<text x="28.2" y="151.7">24V_BATT</text>
<text x="75.6" y="165.8">1</text>
<text x="106.4" y="165.8">8</text>
<text x="121.6" y="166.1">CDBC540-G</text>
<text x="75.6" y="171.5">2</text>
<text x="106.4" y="171.5">7</text>
<text x="75.6" y="177.1">3</text>
<text x="106.4" y="177.1">6</text>
<text x="75.6" y="182.7">4</text>
<text x="106.4" y="182.7">5</text>
<text x="92.5" y="192.4" transform="rotate(-90 92.5 192.4)">9</text>
<text x="324.3" y="253.2">Title</text>
<text x="335.6" y="256">3D-ROMAP Power Supply</text>
<text x="324.3" y="261.7">Size</text>
<text x="335.6" y="261.7">Document Number</text>
<text x="417.3" y="261.7">Rev</text>
<text x="327.1" y="264.5">B</text>
<text x="335.6" y="264.5">490-PSU</text>
<text x="420.2" y="264.5">C</text>
<text x="324.3" y="270.1">Date:</text>
<text x="339" y="270.1">Saturday, July 07, 2018</text>
<text x="380.7" y="270.1">Sheet</text>
<text x="394.8" y="270.1">2</text>
<text x="403.2" y="270.1">of</text>
<text x="411.7" y="270.1">3</text>
</g>
<g font-size="2.5" fill="#004080">
<text x="80.4" y="51.9">BOOT</text>
<text x="99.4" y="51.9">PH</text>
<text x="80.4" y="57.6">VIN</text>
<text x="97.2" y="57.6">GND</text>
<text x="80.4" y="63.2">EN</text>
<text x="95.2" y="63.2">COMP</text>
<text x="80.4" y="68.9">SS</text>
<text x="95.9" y="68.9">VSNS</text>
<text x="87.5" y="72.8">PWR PAD</text>
<text x="280.6" y="128.1">IN</text>
<text x="292.1" y="128.1">OUT</text>
<text x="286" y="134" transform="rotate(-90 286 134)">GND</text>
<text x="291.6" y="134" transform="rotate(-90 291.6 134)">PAD</text>
<text x="80.4" y="167.6">BOOT</text>
<text x="99.4" y="167.6">PH</text>
<text x="80.4" y="173.2">VIN</text>
<text x="97.2" y="173.2">GND</text>
<text x="80.4" y="178.8">EN</text>
<text x="95.2" y="178.8">COMP</text>
<text x="80.4" y="184.4">SS</text>
<text x="95.9" y="184.4">VSNS</text>
<text x="87.5" y="188.4">PWR PAD</text>
</g>
<g font-size="2">
<text x="45.2" y="2.2">5</text>
<text x="129.8" y="2.2">4</text>
<text x="214.3" y="2.2">3</text>
<text x="298.9" y="2.2">2</text>
<text x="383.5" y="2.2">1</text>
<text x=".8" y="38.1">D</text>
<text x="426.5" y="38.1">D</text>
<text x=".8" y="105.1">C</text>
<text x="426.5" y="105.1">C</text>
<text x=".8" y="172">B</text>
<text x="426.5" y="172">B</text>
<text x=".8" y="239">A</text>
<text x="426.5" y="239">A</text>
<text x="45.2" y="272.9">5</text>
<text x="129.8" y="272.9">4</text>
<text x="214.3" y="272.9">3</text>
<text x="298.9" y="272.9">2</text>
<text x="383.5" y="272.9">1</text>
</g>
</svg>
